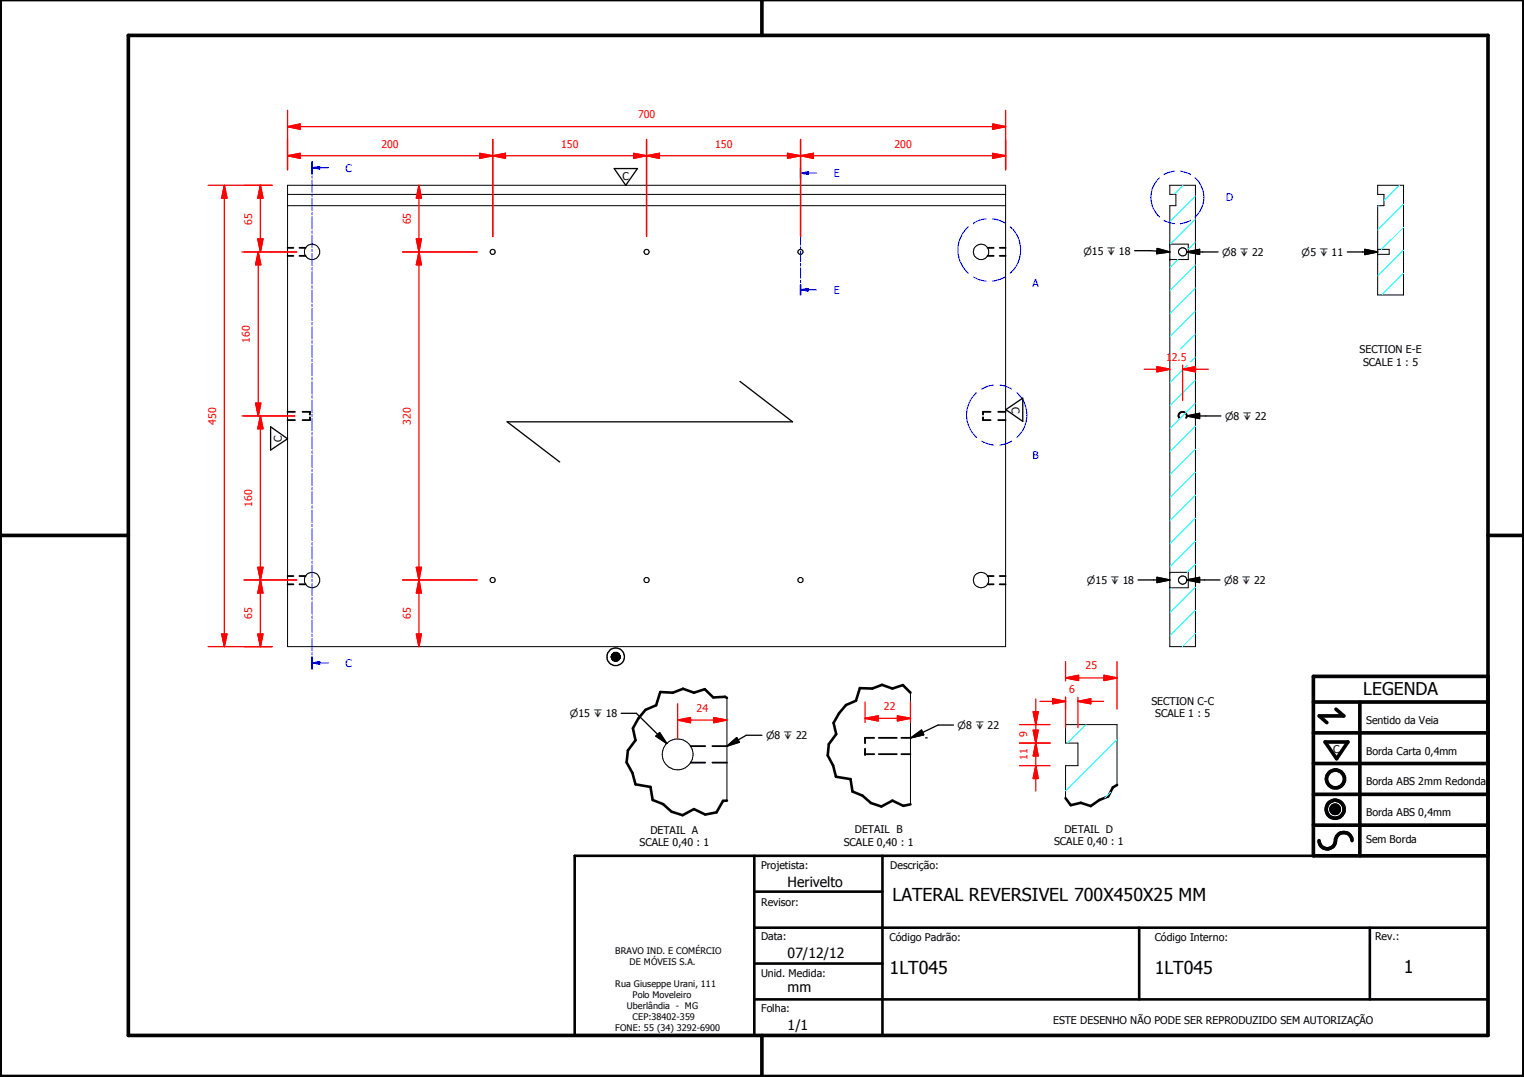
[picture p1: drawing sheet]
<svg xmlns="http://www.w3.org/2000/svg" width="297mm" height="210mm" viewBox="0 0 297 210" stroke-linecap="round" stroke-linejoin="round" font-family="sans-serif">
<g fill="none" stroke="#000" stroke-width=".19">
<path d="M56 37.9h140M56 36.1h140v89.9h-140zM228 36.1h5v89.9h-5v-85.9h1.2v-2.2h-1.2zM268.5 36.1h5.1v21.4h-5.1v-17.4h1.2v-2.2h-1.2zM56 40.1h140M228 50.6h.1M228 47.6h3.6v3h-3.6M268.5 49.6h.1M268.5 48.6h.1M268.5 48.6h2.3v1h-2.3M228 111.5h3.6v3.1h-3.6M119.2 127.8v.4z"/>
<path d="M119.2 127.8v.3zM119.2 127.9v.2zM119.2 127.7l.1-.1-.1 .8zM119.2 127.7v.7zM119.2 127.7v.6zM119.2 127.8v.5zM119.3 127.6v.8zM119.3 127.5v1zM119.3 127.5v.9zM119.4 127.4v1.2zM119.4 127.4l-.1 1.1zM119.4 127.4v1.3z"/>
<path d="M119.5 127.3v1.4zM119.6 127.3v1.4zM119.7 127.3v1.5zM119.7 127.2h.1l-.1 1.6zM119.7 127.2v1.6zM119.8 127.2v1.6zM119.8 127.2v1.6h-.1zM119.9 127.2v1.7zM120 127.2v1.7zM120 127.2l-.1 1.7zM120.1 127.2l-.1 1.7zM120.1 127.2v1.7z"/>
<path d="M120.2 127.2l-.1 1.7zM120.2 127.2v1.6zM120.3 127.2l-.1 1.6zM120.3 127.2v1.6zM120.4 127.3l-.1 1.5zM120.4 127.3v1.5zM120.4 127.3v1.4zM120.5 127.3l-.1 1.4zM120.5 127.3v1.4zM120.6 127.4l-.1 1.3zM120.6 127.4v1.3zM120.6 127.4v1.2z"/>
<path d="M120.7 127.5l-.1 1.1zM120.7 127.5v1zM120.7 127.6v.9zM120.7 127.6v.8zM120.8 127.7l-.1 .7zM120.8 127.7v.7zM120.8 127.8v.6zM120.8 127.8v.5zM120.8 127.8v.4zM120.9 127.9l-.1 .3zM120.9 127.9v.2zM141.7 136v20"/>
<path d="M177.5 135v21.8M217.7 153v-11.8h-10v3.6h2.4v4.4h-2.4v6.4M259.4 157.6l1.6 .1zM259.4 157.7l1.6 .1zM259.4 157.8l1.6 .1zM259.4 157.9h1.6v.1zM259.4 157.9l1.6 .1h-1.5zM259.4 157.6h1.6zM259.5 158h1.5zM259.5 158l1.4 .1zM259.5 157.5l1.5 .1zM259.5 158.1h1.4z"/>
<path d="M259.5 157.4l1.5 .1zM259.5 158.1l1.4 .1zM259.5 157.3l1.4 .1zM259.6 158.2h1.3zM259.6 158.2h1.2zM259.6 157.2l1.3 .1zM259.6 158.2l1.2 .1zM259.6 157.2h1.3zM259.7 158.3h1.1zM259.7 158.3l1 .1zM259.7 157.1l1.1 .1zM259.7 157.1h1.1z"/>
<path d="M259.8 158.4h.9zM259.8 158.4h.8zM259.8 157.1h1zM259.8 157.1h.9zM259.8 158.4l.8 .1zM259.8 157l.9 .1zM259.8 157h.8zM259.9 158.5h.7zM259.9 158.5h.6zM259.9 157h.7zM260 158.5h.5zM260 158.5h.4z"/>
<path d="M260 157h.6zM260.1 158.5h.3zM260.1 158.5h.2zM260.1 156.9l.4 .1zM260.1 156.9h.3zM260.1 156.9h.2z"/>
<circle cx="60.8" cy="49.1" r="1.5"/>
<circle cx="96" cy="49.1" r=".51"/>
<circle cx="126" cy="49.1" r=".49"/>
<circle cx="156" cy="49.1" r=".51"/>
<circle cx="191.2" cy="49.1" r="1.49"/>
<circle cx="230.5" cy="49.1" r=".81"/>
<circle cx="60.8" cy="113" r="1.5"/>
<circle cx="96" cy="113.1" r=".5"/>
<circle cx="126" cy="113.1" r=".5"/>
<circle cx="156" cy="113" r=".51"/>
<circle cx="191.2" cy="113" r="1.5"/>
<circle cx="230.5" cy="113" r=".79"/>
<circle cx="132.1" cy="147" r="3"/>
</g>
<g fill="none" stroke="#000" stroke-width=".35">
<path d="M56 48.3h1.2M56 49.9h1.2M58.4 48.3h1.2M58.4 49.9h1.2M192.5 48.3h1.2M192.5 49.9h1.2M194.9 48.3h1.1M194.9 49.9h1.1M56 80.3h1.5M56 81.9h1.5M59 80.3h1.4v.5M60.4 81.3v.6h-1.4"/>
<path d="M191.6 81.3v.6h1.5M193.1 80.3h-1.5v.5M194.6 80.3h1.4M194.6 81.9h1.4M229.8 81.4a.79 .79 0 0 1 .7-1.1 .79 .79 0 0 1 .7 1.1M56 112.3h1.2M56 113.9h1.2M58.4 112.3h1.2M58.4 113.9h1.2M192.5 112.3h1.2M192.5 113.9h1.2M194.9 112.3h1.1"/>
<path d="M194.9 113.9h1.1M134.6 145.4h2.9M134.6 148.6h2.9M138.8 145.4h2.9M138.8 148.6h2.9M168.6 145.9v1.1h1.8M170.4 143.8h-1.8v1.1M171.3 143.8h3.5M171.3 147h3.5M175.7 143.8h1.8M175.7 147h1.8"/>
</g>
<path d="M141.7 136l-.4-.2-2.3 .1-1.6-1.6-2.1 .7-2.2-.8-2 .8-2.4-.1-.8 2.6-2.1 .8-1.4 1.7-1 1.9 .5 2.4-1.5 2-.3 2.3 1.2 2.1 .6 2.2 2.9 .5 .4 2.5 2 .8 1.7 1.5 2.2 .7 2.2-1.2 2.2 1 2.2-.4 1.2-2.2 .8-.1M177.5 135l-1.5-1.5-2.1 .7-2-.7-1.9 .7-2.4-.1-.8 2.5-1.9 .8-1.4 1.6-1 1.9 .5 2.2-1.5 1.9-.2 2.2 1.1 2 .5 2.2 2.9 .4 .4 2.5 1.9 .8 1.7 1.4 2 .7 2.1-1.2 2.2 1.1 1.4-.3M217.7 153l-.8 .5-.9 1.7-1.7 .7-1.7 1.2-2-.6-1.9 .4-1-1.3M112 166.8h178v35h-178zM147 173.8h25M147 166.8v35M172 166.8v35M147 194.8h143M147 180.8h143M147 187.8h25M222 180.8v14M267 180.8v14" fill="none" stroke="#000" stroke-width=".51"/>
<g fill="#000">
<circle cx="168.6" cy="143.8" r=".18"/>
<circle cx="168.6" cy="147" r=".18"/>
</g>
<g fill="#000">
<path d="M119.2 127.8v.4zM119.2 127.8v.3zM119.2 127.9v.2zM119.2 127.7l.1-.1-.1 .8zM119.2 127.7v.7zM119.2 127.7v.6zM119.2 127.8v.5zM119.3 127.5v.9zM119.3 127.6v.8zM119.4 127.4l-.1 1.1zM119.3 127.5v1zM119.4 127.4v1.2z"/>
<path d="M119.4 127.4v1.3zM119.5 127.3v1.4zM119.6 127.3v1.4zM119.7 127.3v1.5zM119.7 127.2h.1l-.1 1.6zM119.7 127.2v1.6zM119.8 127.2v1.6zM119.8 127.2v1.6h-.1zM119.9 127.2v1.7zM120 127.2v1.7zM120 127.2l-.1 1.7zM120.1 127.2l-.1 1.7z"/>
<path d="M120.1 127.2v1.7zM120.2 127.2l-.1 1.7zM120.2 127.2v1.6zM120.3 127.2l-.1 1.6zM120.3 127.2v1.6zM120.4 127.3l-.1 1.5zM120.4 127.3v1.5zM120.4 127.3v1.4zM120.5 127.3l-.1 1.4zM120.5 127.3v1.4zM120.6 127.4l-.1 1.3zM120.6 127.4v1.3z"/>
<path d="M120.6 127.4v1.2zM120.7 127.5l-.1 1.1zM120.7 127.5v1zM120.7 127.6v.9zM120.7 127.6v.8zM120.8 127.7l-.1 .7zM120.8 127.7v.7zM120.8 127.8v.6zM120.8 127.8v.5zM120.8 127.8v.4zM120.9 127.9l-.1 .3zM120.9 127.9v.2z"/>
<path d="M259.4 157.6h1.6zM259.5 157.5l1.5 .1zM259.5 157.4l1.5 .1zM259.5 157.3l1.4 .1zM259.6 157.2l1.3 .1zM259.6 157.2h1.3zM259.7 157.1l1.1 .1zM259.7 157.1h1.1zM259.8 157.1h1zM259.8 157.1h.9zM259.8 157l.9 .1zM259.8 157h.8z"/>
<path d="M259.9 157h.7zM260 157h.6zM260.1 156.9l.4 .1zM260.1 156.9h.3zM260.1 156.9h.2zM260.1 158.5h.2zM260 158.5h.4zM260.1 158.5h.3zM259.9 158.5h.6zM260 158.5h.5zM259.8 158.4l.8 .1zM259.9 158.5h.7z"/>
<path d="M259.8 158.4h.8zM259.7 158.3l1 .1zM259.8 158.4h.9zM259.6 158.2l1.2 .1zM259.7 158.3h1.1zM259.6 158.2h1.2zM259.5 158.1l1.4 .1zM259.6 158.2h1.3zM259.5 158l1.4 .1zM259.5 158.1h1.4zM259.4 157.9l1.6 .1h-1.5zM259.5 158h1.5z"/>
<path d="M259.4 157.6l1.6 .1zM259.4 157.7l1.6 .1zM259.4 157.8l1.6 .1zM259.4 157.9h1.6v.1z"/>
</g>
<g fill="none" stroke="#000" stroke-width=".71">
<path d="M148.5 0v6.9M297 -.1v209.9h-297v-209.9M25 6.9h265v194.9h-265zM0 104.4h25M290 104.4h7M256 136.8h34M260.4 138.2l1.5 1.3h-4.8l1.5 1.3M265 136.8v30M290 131.8h-34v35h34M256 154.8h34M256 148.8h34M256 142.8h34"/>
<path d="M258.3 144.6h4.4l-2.2 3.3zM256 160.8h34M257.1 163.8a1.62 1.62 0 0 0 1.8 1.6 1.62 1.62 0 0 0 1.4-1.9 1.63 1.63 0 0 1 1.7-1.2 1.63 1.63 0 0 1 1.5 1.5M148.5 201.8v8"/>
<circle cx="260.2" cy="157.7" r="1.76"/>
<circle cx="260.2" cy="157.7" r=".82"/>
<circle cx="260.3" cy="151.8" r="1.76"/>
</g>
<g fill="none" stroke="#00f" stroke-width=".19">
<path d="M60.8 31.5v2.4M60.8 34.3v.4M60.8 35.1v2.4M60.8 37.8v.5M60.8 38.7v2.4M60.8 32.7h1.5M60.8 41.4v.5M60.8 42.2v2.4M60.8 45v.5M60.8 45.8v2.4M60.8 48.6v.4M60.8 49.4v2.4"/>
<path d="M60.8 52.2v.4M60.8 53v2.3M60.8 55.7v.5M60.8 56.6v2.3M60.8 59.3v.4M188.7 44.2a6.1 6.1 0 0 0 0 9.1M189.8 43.4h.1M189.8 54a5.3 5.3 0 0 0 2.4 .8M192.2 42.7l-1.3 .2-1.1 .5M193.5 42.7l1 .1 1.4 .6M195.9 54l-.9 .4-1.5 .4M196.9 44.2a6 6 0 0 1 0 9.1"/>
<path d="M60.8 60.1v2.4M60.8 62.9v.4M60.8 63.7v2.3M60.8 66.4v.5M60.8 67.3v2.3M60.8 70v.5M60.8 70.8v2.4M60.8 73.6v.4M60.8 74.4v2.4M60.8 77.1v.5M60.8 78v2.4M190.3 76.5a5.9 5.9 0 0 0 0 8.8"/>
<path d="M193.6 75.1l-.8 .1-1.5 .6M194.9 75.1l.8 .1 1.5 .6M198.2 76.5a5.9 5.9 0 0 1 0 8.8M60.8 80.7v.5M60.8 81.6v2.3M60.8 84.3v.5M60.8 85.1v2.4M60.8 87.9v.4M60.8 88.7v2.4M60.8 91.5v.4M60.8 92.3v2.4M60.8 95v.5"/>
<path d="M60.8 95.8v2.4M60.8 98.6v.5M60.8 99.4v2.4M191.3 86l.9 .4 1.4 .3M197.2 86l-.9 .4-1.4 .3M60.8 102.2v.5M60.8 103v2.4M60.8 105.7v.5M60.8 106.6v2.4M60.8 109.3v.5M60.8 110.2v2.3M60.8 112.9v.5"/>
<path d="M60.8 113.7v2.4M60.8 116.5v.4M60.8 117.3v2.4M60.8 120.1v.4M60.8 120.9v2.3M60.8 123.6v.5M60.8 124.5v2.3M60.8 127.2v.4M60.8 128v2.4"/>
</g>
<path d="M60.8 31.5v2.4M60.8 128v2.4" fill="none" stroke="#00f" stroke-width=".3"/>
<path d="M60.8 32.7l1.5-.2v.4z" fill="#00f"/>
<path d="M60.8 32.7l1.5-.2v.4zM62.3 32.7h1.7M60.8 129.2h1.5" fill="none" stroke="#00f" stroke-width=".19"/>
<path d="M60.8 129.2l1.5-.3v.6z" fill="#00f"/>
<g fill="none" stroke="#00f" stroke-width=".19">
<path d="M156 32.7v2.1M156 35.1v.5M156 36v2M156 38.4v.5M156 39.2v2.1M156 33.7h1.5M226 34.7a5.1 5.1 0 0 0 0 7.6M228.9 33.4l-1.4 .3-.6 .3M230 33.4l1.4 .3 .7 .3M232.9 34.7a5 5 0 0 1 0 7.6M156 41.7v.4M156 42.5v2"/>
<path d="M156 44.9v.4M156 45.7v2.1M156 48.1v.5M156 48.9v2.1M156 51.4v.4M156 52.2v2M156 54.6v.5M156 55.5v2M226.9 42.9l.6 .4 1.4 .3M232.1 42.9l-.7 .4-1.4 .3M60.8 129.2l1.5-.3v.6zM62.3 129.2h1.7"/>
</g>
<g fill="none" stroke="#0ff" stroke-width=".19">
<path d="M230.6 36.1l-1.8 1.8M233 38.2l-5 5M229.6 50.6l-1.6 1.6M233 56.1l-5 5M233 51.6l-5 5M233 47.2l-1.4 1.4M233 42.7l-4.9 4.9M231.4 71.2l-3.4 3.4M233 78.6l-5 5M233 74.1l-5 5M233 60.6l-5 5M233 69.6l-.9 1"/>
<path d="M233 65.1l-2.9 2.9M233 96.5l-5 5M233 92l-5 5M233 87.5l-5 5M233 83.1l-5 5M228.4 114.6l-.4 .4M233 119l-5 5M233 114.5l-5 5M233 110l-1.6 1.5M233 105.5l-5 5M233 101l-5 5M233 123.4l-2.6 2.6"/>
<path d="M211.7 141.2l-3.6 3.6M216.4 154.4l-1.1 1.1M217.7 144.1l-10 10"/>
</g>
<path d="M156 32.7v2.1M156 55.5v2" fill="none" stroke="#00f" stroke-width=".3"/>
<path d="M156 33.7l1.5-.2v.5z" fill="#00f"/>
<path d="M156 33.7l1.5-.2v.5zM157.5 33.7h1.7M156 56.5h1.5" fill="none" stroke="#00f" stroke-width=".19"/>
<path d="M156 56.5l1.5-.3v.5z" fill="#00f"/>
<path d="M156 56.5l1.5-.3v.5zM157.5 56.5h1.7" fill="none" stroke="#00f" stroke-width=".19"/>
<path d="M272.8 36.1l-3.1 3M273.6 39.8l-5.1 5M268.8 40.1l-.3 .2M273.6 53.3l-4.3 4.2M273.6 48.8l-5.1 5M273.6 44.3l-4.4 4.3" fill="none" stroke="#0ff" stroke-width=".19"/>
<path d="M56 30.4h2.5" fill="none" stroke="#f00" stroke-width=".25"/>
<path d="M56 30.4l2.5-.5v1z" fill="#f00"/>
<path d="M56 30.4l2.5-.5v1zM93.5 30.4h2.6" fill="none" stroke="#f00" stroke-width=".25"/>
<path d="M93.5 29.9l2.6 .5-2.6 .5z" fill="#f00"/>
<path d="M56 27.2v5.9M58.5 30.4h35M93.5 29.9l2.6 .5-2.6 .5zM96.1 30.4h2.4M96.1 27.2v18.9" fill="none" stroke="#f00" stroke-width=".25"/>
<path d="M96.1 30.4l2.4-.5v1z" fill="#f00"/>
<path d="M96.1 30.4l2.4-.5v1zM123.5 30.4h2.5" fill="none" stroke="#f00" stroke-width=".25"/>
<path d="M123.5 29.9l2.5 .5-2.5 .5z" fill="#f00"/>
<path d="M96.1 27.2v18.9M98.5 30.4h25M123.5 29.9l2.5 .5-2.5 .5zM126 30.4h2.5M126 27.2v18.9" fill="none" stroke="#f00" stroke-width=".25"/>
<path d="M126 30.4l2.5-.5v1z" fill="#f00"/>
<path d="M126 30.4l2.5-.5v1zM153.5 30.4h2.5" fill="none" stroke="#f00" stroke-width=".25"/>
<path d="M153.5 29.9l2.5 .5-2.5 .5z" fill="#f00"/>
<path d="M126 27.2v18.9M128.5 30.4h25M153.5 29.9l2.5 .5-2.5 .5zM156 30.4h2.5M156 27.2v18.9" fill="none" stroke="#f00" stroke-width=".25"/>
<path d="M156 30.4l2.5-.5v1z" fill="#f00"/>
<path d="M156 30.4l2.5-.5v1zM193.5 30.4h2.5" fill="none" stroke="#f00" stroke-width=".25"/>
<path d="M193.5 29.9l2.5 .5-2.5 .5z" fill="#f00"/>
<path d="M56 24.7h2.5M156 27.2v18.9M158.5 30.4h35M193.5 29.9l2.5 .5-2.5 .5zM196 27.2v5.9" fill="none" stroke="#f00" stroke-width=".25"/>
<path d="M56 24.7l2.5-.5v1z" fill="#f00"/>
<path d="M56 24.7l2.5-.5v1zM193.5 24.7h2.5" fill="none" stroke="#f00" stroke-width=".25"/>
<path d="M193.5 24.2l2.5 .5-2.5 .5z" fill="#f00"/>
<path d="M56 21.5v11.6M58.5 24.7h135M193.5 24.2l2.5 .5-2.5 .5zM196 21.5v11.6M81.7 123.6v2.4" fill="none" stroke="#f00" stroke-width=".25"/>
<path d="M81.1 123.6h1l-.4 2.4z" fill="#f00"/>
<path d="M81.7 113v2.6M81.1 123.6h1l-.4 2.4z" fill="none" stroke="#f00" stroke-width=".25"/>
<path d="M81.7 113l.4 2.6h-1z" fill="#f00"/>
<path d="M78.5 113h14.5M81.7 113l.4 2.6h-1zM81.7 110.6v2.4M81.7 115.6v8" fill="none" stroke="#f00" stroke-width=".25"/>
<path d="M81.1 110.6h1l-.4 2.4z" fill="#f00"/>
<path d="M81.7 49.1v2.5M81.1 110.6h1l-.4 2.4z" fill="none" stroke="#f00" stroke-width=".25"/>
<path d="M81.7 49.1l.4 2.5h-1z" fill="#f00"/>
<path d="M78.5 49.1h14.5M81.7 49.1l.4 2.5h-1zM81.7 46.6v2.5M81.7 51.6v59M78.5 113h14.5" fill="none" stroke="#f00" stroke-width=".25"/>
<path d="M81.1 46.6h1l-.4 2.5z" fill="#f00"/>
<path d="M81.7 36.1v2.5M81.1 46.6h1l-.4 2.5z" fill="none" stroke="#f00" stroke-width=".25"/>
<path d="M81.7 36.1l.4 2.5h-1z" fill="#f00"/>
<path d="M81.7 36.1l.4 2.5h-1zM81.7 38.6v8M78.5 49.1h14.5M50.8 123.6v2.4" fill="none" stroke="#f00" stroke-width=".25"/>
<path d="M50.2 123.6h1.1l-.5 2.4z" fill="#f00"/>
<path d="M50.8 113v2.6M50.2 123.6h1.1l-.5 2.4z" fill="none" stroke="#f00" stroke-width=".25"/>
<path d="M50.8 113l.5 2.6h-1.1z" fill="#f00"/>
<path d="M50.8 46.6v2.5M47.6 113h10.2M50.8 113l.5 2.6h-1.1zM50.8 115.6v8M47.6 126h5.4" fill="none" stroke="#f00" stroke-width=".25"/>
<path d="M50.2 46.6h1.1l-.5 2.5z" fill="#f00"/>
<path d="M50.8 36.1v2.5M50.2 46.6h1.1l-.5 2.5z" fill="none" stroke="#f00" stroke-width=".25"/>
<path d="M50.8 36.1l.5 2.5h-1.1z" fill="#f00"/>
<path d="M47.6 36.1h5.4M50.8 36.1l.5 2.5h-1.1zM50.8 38.6v8M47.6 49.1h10.2M50.8 110.6v2.4" fill="none" stroke="#f00" stroke-width=".25"/>
<path d="M50.2 110.6h1.1l-.5 2.4z" fill="#f00"/>
<path d="M50.8 81.1v2.5M50.2 110.6h1.1l-.5 2.4z" fill="none" stroke="#f00" stroke-width=".25"/>
<path d="M50.8 81.1l.5 2.5h-1.1z" fill="#f00"/>
<path d="M50.3 78.6v2.5M47.6 81.1h9.8M50.8 81.1l.5 2.5h-1.1zM50.8 83.6v27M47.6 113h10.2" fill="none" stroke="#f00" stroke-width=".25"/>
<path d="M49.8 78.6h1l-.5 2.5z" fill="#f00"/>
<path d="M50.3 49.1v2.5M49.8 78.6h1l-.5 2.5z" fill="none" stroke="#f00" stroke-width=".25"/>
<path d="M50.3 49.1l.5 2.5h-1z" fill="#f00"/>
<path d="M43.7 36.1v2.5M47.2 49.1h10.6M50.3 49.1l.5 2.5h-1zM50.3 51.6v27M47.2 81.1h10.2" fill="none" stroke="#f00" stroke-width=".25"/>
<path d="M43.7 36.1l.5 2.5h-1z" fill="#f00"/>
<path d="M43.7 36.1l.5 2.5h-1zM43.7 123.6v2.4" fill="none" stroke="#f00" stroke-width=".25"/>
<path d="M43.2 123.6h1l-.5 2.4z" fill="#f00"/>
<path d="M40.6 36.1h12.4M43.7 38.6v85M40.6 126h12.4M43.2 123.6h1l-.5 2.4zM132.1 140.3h2.5" fill="none" stroke="#f00" stroke-width=".25"/>
<g fill="none" stroke="#000" stroke-width=".25">
<path d="M119.7 32.9h4.5l-2.2 3.2zM144.2 74.3l10.3 7.9h-55.7l10.3 7.8M196 79.8l3.3-2.2v4.5zM52.7 83.2l3.3 2.3-3.3 2.2zM121.1 139h2.9l6 5.9M127.8 143.5l.8-.7 1.4 2.1zM141.7 145.4l1.9-1.6 .5 .9zM148.5 143.3h-3l-3.8 2.1M177.5 143.8l2.1-1.5 .4 .9zM180.4 143.8h.3M185.8 141.3h-3l-5.3 2.5"/>
<circle cx="120" cy="128" r=".84"/>
<circle cx="120" cy="128" r="1.71"/>
</g>
<path d="M127.8 143.5l.8-.7 1.4 2.1zM141.7 145.4l1.9-1.6 .5 .9zM177.5 143.8l2.1-1.5 .4 .9z" fill="#000"/>
<path d="M132.1 140.3l2.5-.4v.9z" fill="#f00"/>
<path d="M132.1 140.3l2.5-.4v.9zM139.1 140.3h2.6" fill="none" stroke="#f00" stroke-width=".25"/>
<path d="M139.1 139.9l2.6 .4-2.6 .5z" fill="#f00"/>
<path d="M132.1 137.2v6.8M139.1 139.9l2.6 .4-2.6 .5zM168.6 140h2.6M134.6 140.3h4.5" fill="none" stroke="#f00" stroke-width=".25"/>
<path d="M168.6 140l2.6-.5v1z" fill="#f00"/>
<path d="M168.6 140l2.6-.5v1zM174.9 140h2.6" fill="none" stroke="#f00" stroke-width=".25"/>
<path d="M174.9 139.5l2.6 .5-2.6 .5z" fill="#f00"/>
<path d="M168.6 136.8v4M171.2 140h3.7M174.9 139.5l2.6 .5-2.6 .5zM177.5 136.8v4M201.9 149.2v2.5" fill="none" stroke="#f00" stroke-width=".25"/>
<path d="M221.1 48.9h3.1l3.8 .2M225.5 48.4l2.5 .7-2.5 .3zM231.3 49.1l2.5-.5v1zM231.3 49.1h6.1M221.8 113h6.2M225.5 112.5l2.5 .5-2.5 .5zM231.3 113l2.5-.5v1zM231.3 113h6.5" fill="none" stroke="#000" stroke-width=".25"/>
<path d="M225.5 48.4l2.5 .7-2.5 .3zM231.3 49.1l2.5-.5v1zM225.5 112.5l2.5 .5-2.5 .5zM231.3 113l2.5-.5v1z" fill="#000"/>
<path d="M201.9 149.2l.4 2.5h-.9z" fill="#f00"/>
<path d="M201.9 149.2l.4 2.5h-.9zM201.9 142.3v2.5" fill="none" stroke="#f00" stroke-width=".25"/>
<path d="M201.4 142.3h.9l-.4 2.5z" fill="#f00"/>
<path d="M201.9 138.7v3.6M198.7 149.2h6M198.7 144.8h6M201.4 142.3h.9l-.4 2.5zM201.9 151.7v2.5" fill="none" stroke="#f00" stroke-width=".25"/>
<path d="M201.4 138.7h.9l-.4 2.5z" fill="#f00"/>
<path d="M201.4 138.7h.9l-.4 2.5zM201.9 144.8v2.5" fill="none" stroke="#f00" stroke-width=".25"/>
<path d="M201.9 144.8l.4 2.5h-.9z" fill="#f00"/>
<path d="M201.9 136.2v2.5M205.2 136.7h2.5M198.7 141.2h6M198.7 144.8h6M201.9 144.8l.4 2.5h-.9zM201.9 147.3v2.5" fill="none" stroke="#f00" stroke-width=".25"/>
<path d="M205.2 136.2l2.5 .5-2.5 .5z" fill="#f00"/>
<path d="M205.2 136.2l2.5 .5-2.5 .5zM210.1 136.7h2.5" fill="none" stroke="#f00" stroke-width=".25"/>
<path d="M210.1 136.7l2.5-.5v1z" fill="#f00"/>
<path d="M202.7 136.7h2.5M207.7 135.9v5.9M210.1 136.7l2.5-.5v1zM210.1 135.9v5.9M212.6 136.7h2.5M215.2 132.1h2.5" fill="none" stroke="#f00" stroke-width=".25"/>
<path d="M215.2 131.6l2.5 .5-2.5 .5z" fill="#f00"/>
<path d="M207.7 132.1h2.5M215.2 131.6l2.5 .5-2.5 .5z" fill="none" stroke="#f00" stroke-width=".25"/>
<path d="M207.7 132.1l2.5-.5v1z" fill="#f00"/>
<path d="M230.5 72h2.5M207.7 132.1l2.5-.5v1zM207.7 128.9v3.8M207.7 135.9v2.3M210.2 132.1h5M217.7 128.9v9.3" fill="none" stroke="#f00" stroke-width=".25"/>
<path d="M262.6 49.1h5.9M266 48.6l2.5 .5-2.5 .5zM231.3 81.1l2.5-.5v1zM231.3 81.1h6.7" fill="none" stroke="#000" stroke-width=".25"/>
<path d="M266 48.6l2.5 .5-2.5 .5zM231.3 81.1l2.5-.5v1z" fill="#000"/>
<path d="M230.5 72l2.5-.5v1z" fill="#f00"/>
<path d="M225.5 72h2.5M230.5 72l2.5-.5v1z" fill="none" stroke="#f00" stroke-width=".25"/>
<path d="M225.5 71.5l2.5 .5-2.5 .5z" fill="#f00"/>
<path d="M223 72h2.5M225.5 71.5l2.5 .5-2.5 .5zM230.5 71.2v6.9M233 72h2.5" fill="none" stroke="#f00" stroke-width=".25"/>
<g font-size="3.5">
<text x="173.9" y="175.7">LATERAL REVERSIVEL 700X450X25 MM</text>
<text x="173.4" y="189.7">1LT045</text>
<text x="225.1" y="189.7">1LT045</text>
<text x="273.6" y="189.7">1</text>
</g>
<text font-size="3.4" x="265.7" y="135.4">LEGENDA</text>
<g font-size="2.7">
<text x="153.5" y="172.8">Herivelto</text>
<text x="153.5" y="186.6">07/12/12</text>
<text x="153.5" y="193.4">mm</text>
<text x="153.5" y="200.8">1/1</text>
</g>
<g font-size="2.1" fill="#f00">
<text x="124.4" y="23.1">700</text>
<text x="74.4" y="28.8">200</text>
<text x="109.4" y="28.8">150</text>
<text x="139.4" y="28.8">150</text>
<text x="174.3" y="28.8">200</text>
<text x="49.1" y="43.8" transform="rotate(-90 49.1 43.8)">65</text>
<text x="80" y="43.7" transform="rotate(-90 80 43.7)">65</text>
<text x="48.7" y="66.8" transform="rotate(-90 48.7 66.8)">160</text>
<text x="227.3" y="70.4">12.5</text>
<text x="42.1" y="82.8" transform="rotate(-90 42.1 82.8)">450</text>
<text x="80" y="82.8" transform="rotate(-90 80 82.8)">320</text>
<text x="49.1" y="98.8" transform="rotate(-90 49.1 98.8)">160</text>
<text x="49.1" y="120.7" transform="rotate(-90 49.1 120.7)">65</text>
<text x="80" y="120.7" transform="rotate(-90 80 120.7)">65</text>
<text x="211.6" y="130.5">25</text>
<text x="208.4" y="135">6</text>
<text x="135.8" y="138.8">24</text>
<text x="172.3" y="138.4">22</text>
<text x="200.2" y="143.6" transform="rotate(-90 200.2 143.6)">9</text>
<text x="200.3" y="148.2" transform="rotate(-90 200.3 148.2)">11</text>
</g>
<g font-size="2.1" fill="#00f">
<text x="67.3" y="33.5">C</text>
<text x="162.5" y="34.5">E</text>
<text x="239" y="39.2">D</text>
<text x="162.5" y="57.2">E</text>
<text x="201.2" y="56">A</text>
<text x="201.2" y="89.5">B</text>
<text x="67.3" y="130">C</text>
</g>
<g font-size="2.1">
<text x="121.3" y="35.1">C</text>
<text x="265" y="68.8">SECTION E-E</text>
<text x="265.7" y="71.2">SCALE 1 : 5</text>
<text x="197.2" y="79.2" transform="rotate(90 197.2 79.2)">C</text>
<text x="54.9" y="86.1" transform="rotate(-90 54.9 86.1)">C</text>
<text x="224.4" y="137.3">SECTION C-C</text>
<text x="225.2" y="139.8">SCALE 1 : 5</text>
<text x="266.3" y="141.1">Sentido da Veia</text>
<text x="259.8" y="146.7">C</text>
<text x="266.3" y="147.2">Borda Carta 0,4mm</text>
<text x="266.3" y="153.1">Borda ABS 2mm Redonda</text>
<text x="266.3" y="159">Borda ABS 0,4mm</text>
<text x="124.6" y="165">SCALE 0,40 : 1</text>
<text x="126.8" y="162.5">DETAIL A</text>
<text x="164.5" y="164.9">SCALE 0,40 : 1</text>
<text x="166.6" y="162.4">DETAIL B</text>
<text x="205.4" y="164.8">SCALE 0,40 : 1</text>
<text x="207.5" y="162.3">DETAIL D</text>
<text x="266.3" y="164.4">Sem Borda</text>
<text x="148.4" y="169.3">Projetista:</text>
<text x="173.5" y="169.5">Descrição:</text>
<text x="148.4" y="176.6">Revisor:</text>
<text x="148.4" y="183.2">Data:</text>
<text x="173.4" y="183.3">Código Padrão:</text>
<text x="225.1" y="183.3">Código Interno:</text>
<text x="268" y="183.2">Rev.:</text>
<text x="148.4" y="190.5">Unid. Medida:</text>
<text x="148.4" y="197.2">Folha:</text>
<text x="205.3" y="199.5">ESTE DESENHO NÃO PODE SER REPRODUZIDO SEM AUTORIZAÇÃO</text>
</g>
<g font-size="1.9">
<text x="211.2" y="49.7">⌀15 ↧ 18</text>
<text x="238.2" y="49.9">⌀8 ↧ 22</text>
<text x="253.7" y="49.9">⌀5 ↧ 11</text>
<text x="238.8" y="81.8">⌀8 ↧ 22</text>
<text x="211.8" y="113.8">⌀15 ↧ 18</text>
<text x="238.6" y="113.8">⌀8 ↧ 22</text>
<text x="111.1" y="139.8">⌀15 ↧ 18</text>
<text x="186.6" y="142.1">⌀8 ↧ 22</text>
<text x="149.3" y="144.1">⌀8 ↧ 22</text>
</g>
<g font-size="1.8">
<text x="119.9" y="186">BRAVO IND. E COMÉRCIO</text>
<text x="122.7" y="188.1">DE MÓVEIS S.A.</text>
<text x="119.9" y="192.4">Rua Giuseppe Urani, 111</text>
<text x="122.2" y="196.7">Uberlândia - MG</text>
<text x="123.3" y="194.6">Polo Moveleiro</text>
<text x="119.9" y="201">FONE: 55 (34) 3292-6900</text>
<text x="123.3" y="198.8">CEP:38402-359</text>
</g>
</svg>
